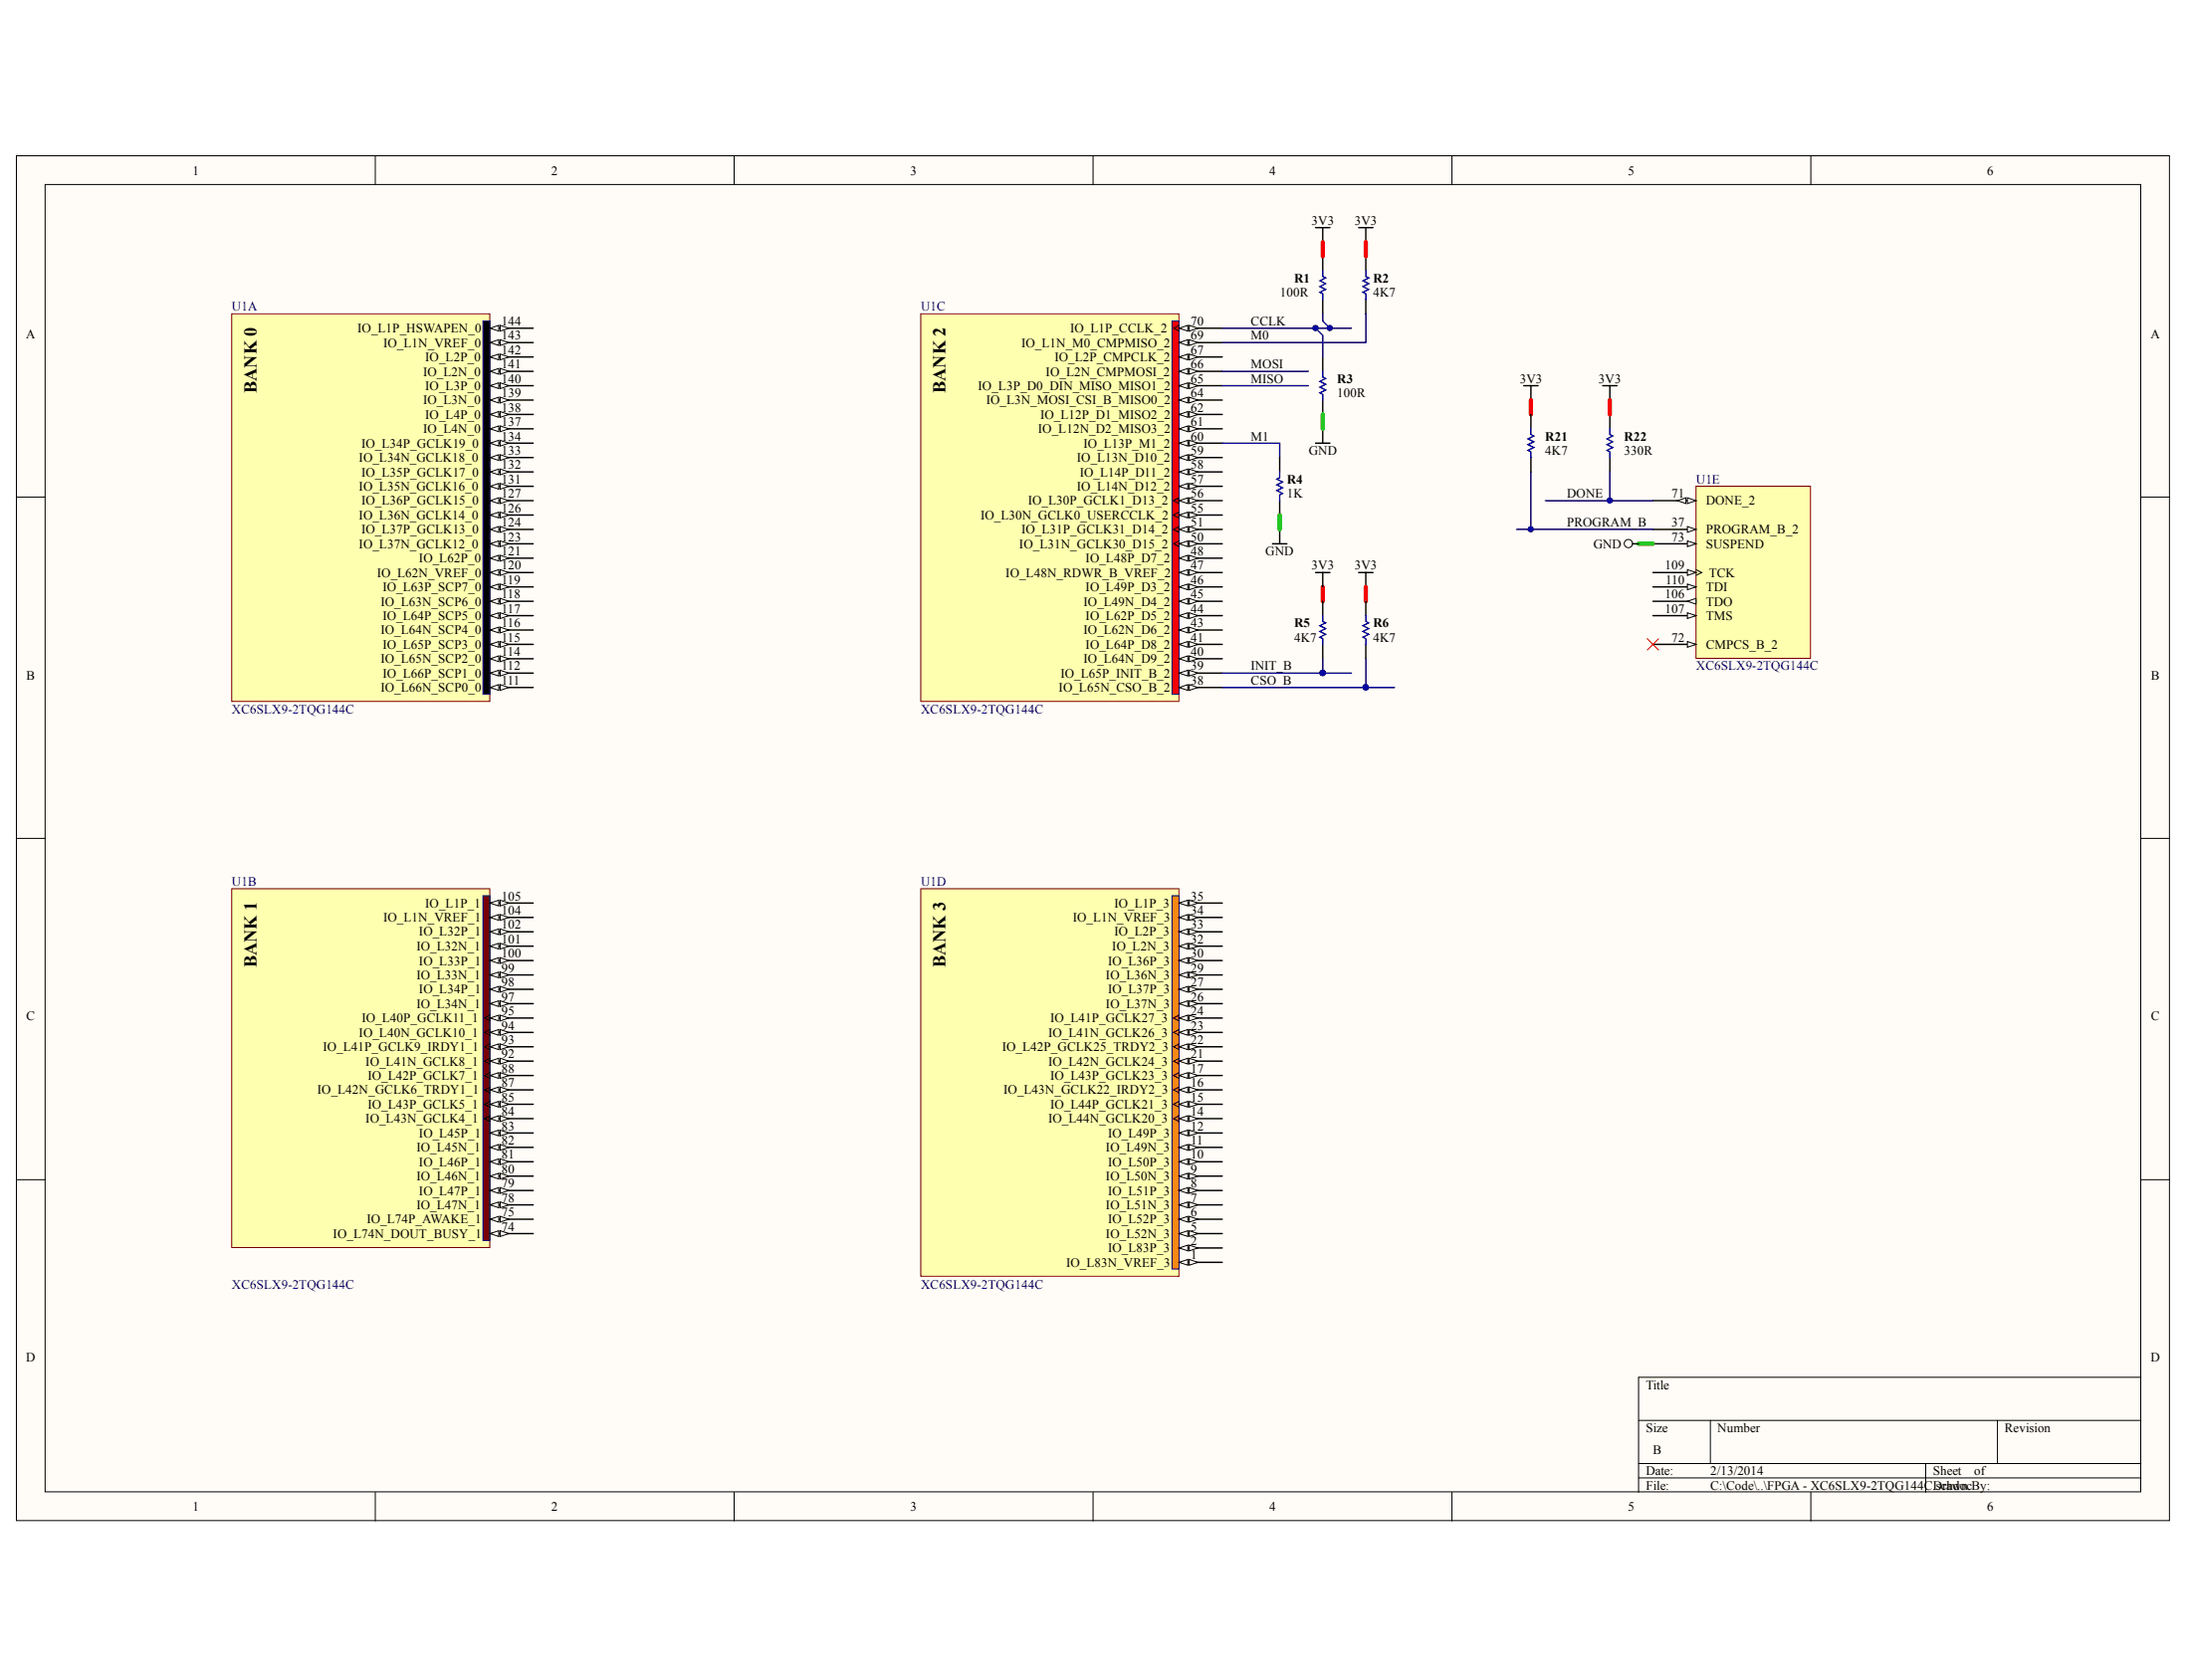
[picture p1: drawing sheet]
<svg xmlns="http://www.w3.org/2000/svg" width="265mm" height="203mm" viewBox="0 0 265 203" stroke-linecap="round" stroke-linejoin="round" font-family="sans-serif">
<g fill="#fffcf8" stroke="#000" stroke-width=".12">
<path d="M2 18.8h260.4v165.1h-260.4z"/>
<path d="M5.5 22.3h253.5v158.1h-253.5z"/>
</g>
<g fill="none" stroke="#000" stroke-width=".12">
<path d="M45.4 18.8v3.5M88.8 18.8v3.5M132.2 18.8v3.5M175.7 18.8v3.5M219.1 18.8v3.5M2 60.1h3.5M259 60.1h3.5M2 101.4h3.5M259 101.4h3.5M2 142.7h3.5M259 142.7h3.5M198.2 171.8h60.8"/>
<path d="M198.2 177h60.8M198.2 178.8h60.8M206.9 171.8v5.2M233 177v3.5M241.6 171.8v5.2M259 166.6h-60.8v13.9M45.4 180.5v3.5M88.8 180.5v3.5M132.2 180.5v3.5M175.7 180.5v3.5M219.1 180.5v3.5"/>
</g>
<path d="M28 38h31.3v46.8h-31.3z" fill="#ffffb0" stroke="#800000" stroke-width=".12"/>
<path d="M58.4 38.8h.9v45.2h-.9z" fill="#000" stroke="#000080" stroke-width=".12"/>
<path d="M59.3 39.7h5.2" fill="none" stroke="#000" stroke-width=".17"/>
<g fill="#fffcf8" stroke="#000" stroke-width=".12">
<path d="M59.3 39.7l1-.3v.6z"/>
<path d="M60.5 39.4l1.1 .3-1.1 .3z"/>
</g>
<path d="M59.3 41.4h5.2" fill="none" stroke="#000" stroke-width=".17"/>
<g fill="#fffcf8" stroke="#000" stroke-width=".12">
<path d="M59.3 41.4l1-.3v.7z"/>
<path d="M60.5 41.1l1.1 .3-1.1 .4z"/>
</g>
<path d="M59.3 43.2h5.2" fill="none" stroke="#000" stroke-width=".17"/>
<g fill="#fffcf8" stroke="#000" stroke-width=".12">
<path d="M59.3 43.2l1-.4v.7z"/>
<path d="M60.5 42.8l1.1 .4-1.1 .3z"/>
</g>
<path d="M59.3 44.9h5.2" fill="none" stroke="#000" stroke-width=".17"/>
<g fill="#fffcf8" stroke="#000" stroke-width=".12">
<path d="M59.3 44.9l1-.3v.7z"/>
<path d="M60.5 44.6l1.1 .3-1.1 .4z"/>
</g>
<path d="M59.3 46.7h5.2" fill="none" stroke="#000" stroke-width=".17"/>
<g fill="#fffcf8" stroke="#000" stroke-width=".12">
<path d="M59.3 46.7l1-.4v.7z"/>
<path d="M60.5 46.3l1.1 .4-1.1 .3z"/>
</g>
<path d="M59.3 48.4h5.2" fill="none" stroke="#000" stroke-width=".17"/>
<g fill="#fffcf8" stroke="#000" stroke-width=".12">
<path d="M59.3 48.4l1-.4v.7z"/>
<path d="M60.5 48l1.1 .4-1.1 .3z"/>
</g>
<path d="M59.3 50.1h5.2" fill="none" stroke="#000" stroke-width=".17"/>
<g fill="#fffcf8" stroke="#000" stroke-width=".12">
<path d="M59.3 50.1l1-.3v.7z"/>
<path d="M60.5 49.8l1.1 .3-1.1 .4z"/>
</g>
<path d="M59.3 51.9h5.2" fill="none" stroke="#000" stroke-width=".17"/>
<g fill="#fffcf8" stroke="#000" stroke-width=".12">
<path d="M59.3 51.9l1-.4v.7z"/>
<path d="M60.5 51.5l1.1 .4-1.1 .3z"/>
</g>
<path d="M59.3 53.6h5.2" fill="none" stroke="#000" stroke-width=".17"/>
<path d="M59.3 53.3l-.7 .3 .7 .4" fill="none" stroke="#000" stroke-width=".12"/>
<g fill="#fffcf8" stroke="#000" stroke-width=".12">
<path d="M59.3 53.6l1-.3v.7z"/>
<path d="M60.5 53.3l1.1 .3-1.1 .4z"/>
</g>
<path d="M59.3 55.3h5.2" fill="none" stroke="#000" stroke-width=".17"/>
<path d="M59.3 55l-.7 .3 .7 .4" fill="none" stroke="#000" stroke-width=".12"/>
<g fill="#fffcf8" stroke="#000" stroke-width=".12">
<path d="M59.3 55.3l1-.3v.7z"/>
<path d="M60.5 55l1.1 .3-1.1 .4z"/>
</g>
<path d="M59.3 57.1h5.2" fill="none" stroke="#000" stroke-width=".17"/>
<path d="M59.3 56.7l-.7 .4 .7 .3" fill="none" stroke="#000" stroke-width=".12"/>
<g fill="#fffcf8" stroke="#000" stroke-width=".12">
<path d="M59.3 57.1l1-.4v.7z"/>
<path d="M60.5 56.7l1.1 .4-1.1 .3z"/>
</g>
<path d="M59.3 58.8h5.2" fill="none" stroke="#000" stroke-width=".17"/>
<path d="M59.3 58.5l-.7 .3 .7 .4" fill="none" stroke="#000" stroke-width=".12"/>
<g fill="#fffcf8" stroke="#000" stroke-width=".12">
<path d="M59.3 58.8l1-.3v.7z"/>
<path d="M60.5 58.5l1.1 .3-1.1 .4z"/>
</g>
<path d="M59.3 60.6h5.2" fill="none" stroke="#000" stroke-width=".17"/>
<path d="M59.3 60.2l-.7 .4 .7 .3" fill="none" stroke="#000" stroke-width=".12"/>
<g fill="#fffcf8" stroke="#000" stroke-width=".12">
<path d="M59.3 60.6l1-.4v.7z"/>
<path d="M60.5 60.2l1.1 .4-1.1 .3z"/>
</g>
<path d="M59.3 62.3h5.2" fill="none" stroke="#000" stroke-width=".17"/>
<path d="M59.3 61.9l-.7 .4 .7 .3" fill="none" stroke="#000" stroke-width=".12"/>
<g fill="#fffcf8" stroke="#000" stroke-width=".12">
<path d="M59.3 62.3l1-.4v.7z"/>
<path d="M60.5 61.9l1.1 .4-1.1 .3z"/>
</g>
<path d="M59.3 64h5.2" fill="none" stroke="#000" stroke-width=".17"/>
<path d="M59.3 63.7l-.7 .3 .7 .4" fill="none" stroke="#000" stroke-width=".12"/>
<g fill="#fffcf8" stroke="#000" stroke-width=".12">
<path d="M59.3 64l1-.3v.7z"/>
<path d="M60.5 63.7l1.1 .3-1.1 .4z"/>
</g>
<path d="M59.3 65.8h5.2" fill="none" stroke="#000" stroke-width=".17"/>
<path d="M59.3 65.4l-.7 .4 .7 .3" fill="none" stroke="#000" stroke-width=".12"/>
<g fill="#fffcf8" stroke="#000" stroke-width=".12">
<path d="M59.3 65.8l1-.4v.7z"/>
<path d="M60.5 65.4l1.1 .4-1.1 .3z"/>
</g>
<path d="M59.3 67.5h5.2" fill="none" stroke="#000" stroke-width=".17"/>
<g fill="#fffcf8" stroke="#000" stroke-width=".12">
<path d="M59.3 67.5l1-.3v.7z"/>
<path d="M60.5 67.2l1.1 .3-1.1 .4z"/>
</g>
<path d="M59.3 69.2h5.2" fill="none" stroke="#000" stroke-width=".17"/>
<g fill="#fffcf8" stroke="#000" stroke-width=".12">
<path d="M59.3 69.2l1-.3v.7z"/>
<path d="M60.5 68.9l1.1 .3-1.1 .4z"/>
</g>
<path d="M59.3 71h5.2" fill="none" stroke="#000" stroke-width=".17"/>
<g fill="#fffcf8" stroke="#000" stroke-width=".12">
<path d="M59.3 71l1-.4v.7z"/>
<path d="M60.5 70.6l1.1 .4-1.1 .3z"/>
</g>
<path d="M59.3 72.7h5.2" fill="none" stroke="#000" stroke-width=".17"/>
<g fill="#fffcf8" stroke="#000" stroke-width=".12">
<path d="M59.3 72.7l1-.3v.7z"/>
<path d="M60.5 72.4l1.1 .3-1.1 .4z"/>
</g>
<path d="M59.3 74.5h5.2" fill="none" stroke="#000" stroke-width=".17"/>
<g fill="#fffcf8" stroke="#000" stroke-width=".12">
<path d="M59.3 74.5l1-.4v.7z"/>
<path d="M60.5 74.1l1.1 .4-1.1 .3z"/>
</g>
<path d="M59.3 76.2h5.2" fill="none" stroke="#000" stroke-width=".17"/>
<g fill="#fffcf8" stroke="#000" stroke-width=".12">
<path d="M59.3 76.2l1-.3v.6z"/>
<path d="M60.5 75.9l1.1 .3-1.1 .3z"/>
</g>
<path d="M59.3 77.9h5.2" fill="none" stroke="#000" stroke-width=".17"/>
<g fill="#fffcf8" stroke="#000" stroke-width=".12">
<path d="M59.3 77.9l1-.3v.7z"/>
<path d="M60.5 77.6l1.1 .3-1.1 .4z"/>
</g>
<path d="M59.3 79.7h5.2" fill="none" stroke="#000" stroke-width=".17"/>
<g fill="#fffcf8" stroke="#000" stroke-width=".12">
<path d="M59.3 79.7l1-.4v.7z"/>
<path d="M60.5 79.3l1.1 .4-1.1 .3z"/>
</g>
<path d="M59.3 81.4h5.2" fill="none" stroke="#000" stroke-width=".17"/>
<g fill="#fffcf8" stroke="#000" stroke-width=".12">
<path d="M59.3 81.4l1-.3v.7z"/>
<path d="M60.5 81.1l1.1 .3-1.1 .4z"/>
</g>
<path d="M59.3 83.2h5.2" fill="none" stroke="#000" stroke-width=".17"/>
<g fill="#fffcf8" stroke="#000" stroke-width=".12">
<path d="M59.3 83.2l1-.4v.7z"/>
<path d="M60.5 82.8l1.1 .4-1.1 .3z"/>
</g>
<path d="M111.4 38h31.2v46.8h-31.2z" fill="#ffffb0" stroke="#800000" stroke-width=".12"/>
<path d="M141.8 38.8h.8v45.2h-.8z" fill="#f00" stroke="#000080" stroke-width=".12"/>
<path d="M142.7 39.7h5.2" fill="none" stroke="#000" stroke-width=".17"/>
<path d="M142.7 39.4l-.7 .3 .7 .3" fill="none" stroke="#000" stroke-width=".12"/>
<g fill="#fffcf8" stroke="#000" stroke-width=".12">
<path d="M142.7 39.7l1-.3v.6z"/>
<path d="M143.9 39.4l1 .3-1 .3z"/>
</g>
<path d="M142.7 41.4h5.2" fill="none" stroke="#000" stroke-width=".17"/>
<g fill="#fffcf8" stroke="#000" stroke-width=".12">
<path d="M142.7 41.4l1-.3v.7z"/>
<path d="M143.9 41.1l1 .3-1 .4z"/>
</g>
<path d="M142.7 43.2h5.2" fill="none" stroke="#000" stroke-width=".17"/>
<g fill="#fffcf8" stroke="#000" stroke-width=".12">
<path d="M142.7 43.2l1-.4v.7z"/>
<path d="M143.9 42.8l1 .4-1 .3z"/>
</g>
<path d="M142.7 44.9h5.2" fill="none" stroke="#000" stroke-width=".17"/>
<g fill="#fffcf8" stroke="#000" stroke-width=".12">
<path d="M142.7 44.9l1-.3v.7z"/>
<path d="M143.9 44.6l1 .3-1 .4z"/>
</g>
<path d="M142.7 46.7h5.2" fill="none" stroke="#000" stroke-width=".17"/>
<g fill="#fffcf8" stroke="#000" stroke-width=".12">
<path d="M142.7 46.7l1-.4v.7z"/>
<path d="M143.9 46.3l1 .4-1 .3z"/>
</g>
<path d="M142.7 48.4h5.2" fill="none" stroke="#000" stroke-width=".17"/>
<g fill="#fffcf8" stroke="#000" stroke-width=".12">
<path d="M142.7 48.4l1-.4v.7z"/>
<path d="M143.9 48l1 .4-1 .3z"/>
</g>
<path d="M142.7 50.1h5.2" fill="none" stroke="#000" stroke-width=".17"/>
<g fill="#fffcf8" stroke="#000" stroke-width=".12">
<path d="M142.7 50.1l1-.3v.7z"/>
<path d="M143.9 49.8l1 .3-1 .4z"/>
</g>
<path d="M142.7 51.9h5.2" fill="none" stroke="#000" stroke-width=".17"/>
<g fill="#fffcf8" stroke="#000" stroke-width=".12">
<path d="M142.7 51.9l1-.4v.7z"/>
<path d="M143.9 51.5l1 .4-1 .3z"/>
</g>
<path d="M142.7 53.6h5.2" fill="none" stroke="#000" stroke-width=".17"/>
<g fill="#fffcf8" stroke="#000" stroke-width=".12">
<path d="M142.7 53.6l1-.3v.7z"/>
<path d="M143.9 53.3l1 .3-1 .4z"/>
</g>
<path d="M142.7 55.3h5.2" fill="none" stroke="#000" stroke-width=".17"/>
<g fill="#fffcf8" stroke="#000" stroke-width=".12">
<path d="M142.7 55.3l1-.3v.7z"/>
<path d="M143.9 55l1 .3-1 .4z"/>
</g>
<path d="M142.7 57.1h5.2" fill="none" stroke="#000" stroke-width=".17"/>
<g fill="#fffcf8" stroke="#000" stroke-width=".12">
<path d="M142.7 57.1l1-.4v.7z"/>
<path d="M143.9 56.7l1 .4-1 .3z"/>
</g>
<path d="M142.7 58.8h5.2" fill="none" stroke="#000" stroke-width=".17"/>
<g fill="#fffcf8" stroke="#000" stroke-width=".12">
<path d="M142.7 58.8l1-.3v.7z"/>
<path d="M143.9 58.5l1 .3-1 .4z"/>
</g>
<path d="M142.7 60.6h5.2" fill="none" stroke="#000" stroke-width=".17"/>
<path d="M142.7 60.2l-.7 .4 .7 .3" fill="none" stroke="#000" stroke-width=".12"/>
<g fill="#fffcf8" stroke="#000" stroke-width=".12">
<path d="M142.7 60.6l1-.4v.7z"/>
<path d="M143.9 60.2l1 .4-1 .3z"/>
</g>
<path d="M142.7 62.3h5.2" fill="none" stroke="#000" stroke-width=".17"/>
<path d="M142.7 61.9l-.7 .4 .7 .3" fill="none" stroke="#000" stroke-width=".12"/>
<g fill="#fffcf8" stroke="#000" stroke-width=".12">
<path d="M142.7 62.3l1-.4v.7z"/>
<path d="M143.9 61.9l1 .4-1 .3z"/>
</g>
<path d="M142.7 64h5.2" fill="none" stroke="#000" stroke-width=".17"/>
<path d="M142.7 63.7l-.7 .3 .7 .4" fill="none" stroke="#000" stroke-width=".12"/>
<g fill="#fffcf8" stroke="#000" stroke-width=".12">
<path d="M142.7 64l1-.3v.7z"/>
<path d="M143.9 63.7l1 .3-1 .4z"/>
</g>
<path d="M142.7 65.8h5.2" fill="none" stroke="#000" stroke-width=".17"/>
<path d="M142.7 65.4l-.7 .4 .7 .3" fill="none" stroke="#000" stroke-width=".12"/>
<g fill="#fffcf8" stroke="#000" stroke-width=".12">
<path d="M142.7 65.8l1-.4v.7z"/>
<path d="M143.9 65.4l1 .4-1 .3z"/>
</g>
<path d="M142.7 67.5h5.2" fill="none" stroke="#000" stroke-width=".17"/>
<g fill="#fffcf8" stroke="#000" stroke-width=".12">
<path d="M142.7 67.5l1-.3v.7z"/>
<path d="M143.9 67.2l1 .3-1 .4z"/>
</g>
<path d="M142.7 69.2h5.2" fill="none" stroke="#000" stroke-width=".17"/>
<g fill="#fffcf8" stroke="#000" stroke-width=".12">
<path d="M142.7 69.2l1-.3v.7z"/>
<path d="M143.9 68.9l1 .3-1 .4z"/>
</g>
<path d="M142.7 71h5.2" fill="none" stroke="#000" stroke-width=".17"/>
<g fill="#fffcf8" stroke="#000" stroke-width=".12">
<path d="M142.7 71l1-.4v.7z"/>
<path d="M143.9 70.6l1 .4-1 .3z"/>
</g>
<path d="M142.7 72.7h5.2" fill="none" stroke="#000" stroke-width=".17"/>
<g fill="#fffcf8" stroke="#000" stroke-width=".12">
<path d="M142.7 72.7l1-.3v.7z"/>
<path d="M143.9 72.4l1 .3-1 .4z"/>
</g>
<path d="M142.7 74.5h5.2" fill="none" stroke="#000" stroke-width=".17"/>
<g fill="#fffcf8" stroke="#000" stroke-width=".12">
<path d="M142.7 74.5l1-.4v.7z"/>
<path d="M143.9 74.1l1 .4-1 .3z"/>
</g>
<path d="M142.7 76.2h5.2" fill="none" stroke="#000" stroke-width=".17"/>
<g fill="#fffcf8" stroke="#000" stroke-width=".12">
<path d="M142.7 76.2l1-.3v.6z"/>
<path d="M143.9 75.9l1 .3-1 .3z"/>
</g>
<path d="M142.7 77.9h5.2" fill="none" stroke="#000" stroke-width=".17"/>
<g fill="#fffcf8" stroke="#000" stroke-width=".12">
<path d="M142.7 77.9l1-.3v.7z"/>
<path d="M143.9 77.6l1 .3-1 .4z"/>
</g>
<path d="M142.7 79.7h5.2" fill="none" stroke="#000" stroke-width=".17"/>
<g fill="#fffcf8" stroke="#000" stroke-width=".12">
<path d="M142.7 79.7l1-.4v.7z"/>
<path d="M143.9 79.3l1 .4-1 .3z"/>
</g>
<path d="M142.7 81.4h5.2" fill="none" stroke="#000" stroke-width=".17"/>
<g fill="#fffcf8" stroke="#000" stroke-width=".12">
<path d="M142.7 81.4l1-.3v.7z"/>
<path d="M143.9 81.1l1 .3-1 .4z"/>
</g>
<path d="M142.7 83.2h5.2" fill="none" stroke="#000" stroke-width=".17"/>
<g fill="#fffcf8" stroke="#000" stroke-width=".12">
<path d="M142.7 83.2l1-.4v.7z"/>
<path d="M143.9 82.8l1 .4-1 .3z"/>
</g>
<path d="M28 107.5h31.3v43.4h-31.3z" fill="#ffffb0" stroke="#800000" stroke-width=".12"/>
<path d="M58.4 108.3h.9v41.7h-.9z" fill="#800000" stroke="#000080" stroke-width=".12"/>
<path d="M59.3 109.2h5.2" fill="none" stroke="#000" stroke-width=".17"/>
<g fill="#fffcf8" stroke="#000" stroke-width=".12">
<path d="M59.3 109.2l1-.3v.7z"/>
<path d="M60.5 108.9l1.1 .3-1.1 .4z"/>
</g>
<path d="M59.3 111h5.2" fill="none" stroke="#000" stroke-width=".17"/>
<g fill="#fffcf8" stroke="#000" stroke-width=".12">
<path d="M59.3 111l1-.4v.7z"/>
<path d="M60.5 110.6l1.1 .4-1.1 .3z"/>
</g>
<path d="M59.3 112.7h5.2" fill="none" stroke="#000" stroke-width=".17"/>
<g fill="#fffcf8" stroke="#000" stroke-width=".12">
<path d="M59.3 112.7l1-.3v.7z"/>
<path d="M60.5 112.4l1.1 .3-1.1 .4z"/>
</g>
<path d="M59.3 114.4h5.2" fill="none" stroke="#000" stroke-width=".17"/>
<g fill="#fffcf8" stroke="#000" stroke-width=".12">
<path d="M59.3 114.4l1-.3v.7z"/>
<path d="M60.5 114.1l1.1 .3-1.1 .4z"/>
</g>
<path d="M59.3 116.2h5.2" fill="none" stroke="#000" stroke-width=".17"/>
<g fill="#fffcf8" stroke="#000" stroke-width=".12">
<path d="M59.3 116.2l1-.4v.7z"/>
<path d="M60.5 115.8l1.1 .4-1.1 .3z"/>
</g>
<path d="M59.3 117.9h5.2" fill="none" stroke="#000" stroke-width=".17"/>
<g fill="#fffcf8" stroke="#000" stroke-width=".12">
<path d="M59.3 117.9l1-.3v.7z"/>
<path d="M60.5 117.6l1.1 .3-1.1 .4z"/>
</g>
<path d="M59.3 119.7h5.2" fill="none" stroke="#000" stroke-width=".17"/>
<g fill="#fffcf8" stroke="#000" stroke-width=".12">
<path d="M59.3 119.7l1-.4v.7z"/>
<path d="M60.5 119.3l1.1 .4-1.1 .3z"/>
</g>
<path d="M59.3 121.4h5.2" fill="none" stroke="#000" stroke-width=".17"/>
<g fill="#fffcf8" stroke="#000" stroke-width=".12">
<path d="M59.3 121.4l1-.4v.7z"/>
<path d="M60.5 121l1.1 .4-1.1 .3z"/>
</g>
<path d="M59.3 123.1h5.2" fill="none" stroke="#000" stroke-width=".17"/>
<path d="M59.3 122.8l-.7 .3 .7 .4" fill="none" stroke="#000" stroke-width=".12"/>
<g fill="#fffcf8" stroke="#000" stroke-width=".12">
<path d="M59.3 123.1l1-.3v.7z"/>
<path d="M60.5 122.8l1.1 .3-1.1 .4z"/>
</g>
<path d="M59.3 124.9h5.2" fill="none" stroke="#000" stroke-width=".17"/>
<path d="M59.3 124.5l-.7 .4 .7 .3" fill="none" stroke="#000" stroke-width=".12"/>
<g fill="#fffcf8" stroke="#000" stroke-width=".12">
<path d="M59.3 124.9l1-.4v.7z"/>
<path d="M60.5 124.5l1.1 .4-1.1 .3z"/>
</g>
<path d="M59.3 126.6h5.2" fill="none" stroke="#000" stroke-width=".17"/>
<path d="M59.3 126.3l-.7 .3 .7 .4" fill="none" stroke="#000" stroke-width=".12"/>
<g fill="#fffcf8" stroke="#000" stroke-width=".12">
<path d="M59.3 126.6l1-.3v.7z"/>
<path d="M60.5 126.3l1.1 .3-1.1 .4z"/>
</g>
<path d="M59.3 128.3h5.2" fill="none" stroke="#000" stroke-width=".17"/>
<path d="M59.3 128l-.7 .3 .7 .4" fill="none" stroke="#000" stroke-width=".12"/>
<g fill="#fffcf8" stroke="#000" stroke-width=".12">
<path d="M59.3 128.3l1-.3v.7z"/>
<path d="M60.5 128l1.1 .3-1.1 .4z"/>
</g>
<path d="M59.3 130.1h5.2" fill="none" stroke="#000" stroke-width=".17"/>
<path d="M59.3 129.7l-.7 .4 .7 .3" fill="none" stroke="#000" stroke-width=".12"/>
<g fill="#fffcf8" stroke="#000" stroke-width=".12">
<path d="M59.3 130.1l1-.4v.7z"/>
<path d="M60.5 129.7l1.1 .4-1.1 .3z"/>
</g>
<path d="M59.3 131.8h5.2" fill="none" stroke="#000" stroke-width=".17"/>
<path d="M59.3 131.5l-.7 .3 .7 .4" fill="none" stroke="#000" stroke-width=".12"/>
<g fill="#fffcf8" stroke="#000" stroke-width=".12">
<path d="M59.3 131.8l1-.3v.7z"/>
<path d="M60.5 131.5l1.1 .3-1.1 .4z"/>
</g>
<path d="M59.3 133.6h5.2" fill="none" stroke="#000" stroke-width=".17"/>
<path d="M59.3 133.2l-.7 .4 .7 .3" fill="none" stroke="#000" stroke-width=".12"/>
<g fill="#fffcf8" stroke="#000" stroke-width=".12">
<path d="M59.3 133.6l1-.4v.7z"/>
<path d="M60.5 133.2l1.1 .4-1.1 .3z"/>
</g>
<path d="M59.3 135.3h5.2" fill="none" stroke="#000" stroke-width=".17"/>
<path d="M59.3 135l-.7 .3 .7 .3" fill="none" stroke="#000" stroke-width=".12"/>
<g fill="#fffcf8" stroke="#000" stroke-width=".12">
<path d="M59.3 135.3l1-.3v.6z"/>
<path d="M60.5 135l1.1 .3-1.1 .3z"/>
</g>
<path d="M59.3 137h5.2" fill="none" stroke="#000" stroke-width=".17"/>
<g fill="#fffcf8" stroke="#000" stroke-width=".12">
<path d="M59.3 137l1-.3v.7z"/>
<path d="M60.5 136.7l1.1 .3-1.1 .4z"/>
</g>
<path d="M59.3 138.8h5.2" fill="none" stroke="#000" stroke-width=".17"/>
<g fill="#fffcf8" stroke="#000" stroke-width=".12">
<path d="M59.3 138.8l1-.4v.7z"/>
<path d="M60.5 138.4l1.1 .4-1.1 .3z"/>
</g>
<path d="M59.3 140.5h5.2" fill="none" stroke="#000" stroke-width=".17"/>
<g fill="#fffcf8" stroke="#000" stroke-width=".12">
<path d="M59.3 140.5l1-.3v.7z"/>
<path d="M60.5 140.2l1.1 .3-1.1 .4z"/>
</g>
<path d="M59.3 142.3h5.2" fill="none" stroke="#000" stroke-width=".17"/>
<g fill="#fffcf8" stroke="#000" stroke-width=".12">
<path d="M59.3 142.3l1-.4v.7z"/>
<path d="M60.5 141.9l1.1 .4-1.1 .3z"/>
</g>
<path d="M59.3 144h5.2" fill="none" stroke="#000" stroke-width=".17"/>
<g fill="#fffcf8" stroke="#000" stroke-width=".12">
<path d="M59.3 144l1-.4v.7z"/>
<path d="M60.5 143.6l1.1 .4-1.1 .3z"/>
</g>
<path d="M59.3 145.7h5.2" fill="none" stroke="#000" stroke-width=".17"/>
<g fill="#fffcf8" stroke="#000" stroke-width=".12">
<path d="M59.3 145.7l1-.3v.7z"/>
<path d="M60.5 145.4l1.1 .3-1.1 .4z"/>
</g>
<path d="M59.3 147.5h5.2" fill="none" stroke="#000" stroke-width=".17"/>
<g fill="#fffcf8" stroke="#000" stroke-width=".12">
<path d="M59.3 147.5l1-.4v.7z"/>
<path d="M60.5 147.1l1.1 .4-1.1 .3z"/>
</g>
<path d="M59.3 149.2h5.2" fill="none" stroke="#000" stroke-width=".17"/>
<g fill="#fffcf8" stroke="#000" stroke-width=".12">
<path d="M59.3 149.2l1-.3v.7z"/>
<path d="M60.5 148.9l1.1 .3-1.1 .4z"/>
</g>
<path d="M111.4 107.5h31.2v46.9h-31.2z" fill="#ffffb0" stroke="#800000" stroke-width=".12"/>
<path d="M141.8 108.3h.8v45.2h-.8z" fill="#fd8300" stroke="#000080" stroke-width=".12"/>
<path d="M142.7 109.2h5.2" fill="none" stroke="#000" stroke-width=".17"/>
<g fill="#fffcf8" stroke="#000" stroke-width=".12">
<path d="M142.7 109.2l1-.3v.7z"/>
<path d="M143.9 108.9l1 .3-1 .4z"/>
</g>
<path d="M142.7 111h5.2" fill="none" stroke="#000" stroke-width=".17"/>
<g fill="#fffcf8" stroke="#000" stroke-width=".12">
<path d="M142.7 111l1-.4v.7z"/>
<path d="M143.9 110.6l1 .4-1 .3z"/>
</g>
<path d="M142.7 112.7h5.2" fill="none" stroke="#000" stroke-width=".17"/>
<g fill="#fffcf8" stroke="#000" stroke-width=".12">
<path d="M142.7 112.7l1-.3v.7z"/>
<path d="M143.9 112.4l1 .3-1 .4z"/>
</g>
<path d="M142.7 114.4h5.2" fill="none" stroke="#000" stroke-width=".17"/>
<g fill="#fffcf8" stroke="#000" stroke-width=".12">
<path d="M142.7 114.4l1-.3v.7z"/>
<path d="M143.9 114.1l1 .3-1 .4z"/>
</g>
<path d="M142.7 116.2h5.2" fill="none" stroke="#000" stroke-width=".17"/>
<g fill="#fffcf8" stroke="#000" stroke-width=".12">
<path d="M142.7 116.2l1-.4v.7z"/>
<path d="M143.9 115.8l1 .4-1 .3z"/>
</g>
<path d="M142.7 117.9h5.2" fill="none" stroke="#000" stroke-width=".17"/>
<g fill="#fffcf8" stroke="#000" stroke-width=".12">
<path d="M142.7 117.9l1-.3v.7z"/>
<path d="M143.9 117.6l1 .3-1 .4z"/>
</g>
<path d="M142.7 119.7h5.2" fill="none" stroke="#000" stroke-width=".17"/>
<g fill="#fffcf8" stroke="#000" stroke-width=".12">
<path d="M142.7 119.7l1-.4v.7z"/>
<path d="M143.9 119.3l1 .4-1 .3z"/>
</g>
<path d="M142.7 121.4h5.2" fill="none" stroke="#000" stroke-width=".17"/>
<g fill="#fffcf8" stroke="#000" stroke-width=".12">
<path d="M142.7 121.4l1-.4v.7z"/>
<path d="M143.9 121l1 .4-1 .3z"/>
</g>
<path d="M142.7 123.1h5.2" fill="none" stroke="#000" stroke-width=".17"/>
<path d="M142.7 122.8l-.7 .3 .7 .4" fill="none" stroke="#000" stroke-width=".12"/>
<g fill="#fffcf8" stroke="#000" stroke-width=".12">
<path d="M142.7 123.1l1-.3v.7z"/>
<path d="M143.9 122.8l1 .3-1 .4z"/>
</g>
<path d="M142.7 124.9h5.2" fill="none" stroke="#000" stroke-width=".17"/>
<path d="M142.7 124.5l-.7 .4 .7 .3" fill="none" stroke="#000" stroke-width=".12"/>
<g fill="#fffcf8" stroke="#000" stroke-width=".12">
<path d="M142.7 124.9l1-.4v.7z"/>
<path d="M143.9 124.5l1 .4-1 .3z"/>
</g>
<path d="M142.7 126.6h5.2" fill="none" stroke="#000" stroke-width=".17"/>
<path d="M142.7 126.3l-.7 .3 .7 .4" fill="none" stroke="#000" stroke-width=".12"/>
<g fill="#fffcf8" stroke="#000" stroke-width=".12">
<path d="M142.7 126.6l1-.3v.7z"/>
<path d="M143.9 126.3l1 .3-1 .4z"/>
</g>
<path d="M142.7 128.3h5.2" fill="none" stroke="#000" stroke-width=".17"/>
<path d="M142.7 128l-.7 .3 .7 .4" fill="none" stroke="#000" stroke-width=".12"/>
<g fill="#fffcf8" stroke="#000" stroke-width=".12">
<path d="M142.7 128.3l1-.3v.7z"/>
<path d="M143.9 128l1 .3-1 .4z"/>
</g>
<path d="M142.7 130.1h5.2" fill="none" stroke="#000" stroke-width=".17"/>
<path d="M142.7 129.7l-.7 .4 .7 .3" fill="none" stroke="#000" stroke-width=".12"/>
<g fill="#fffcf8" stroke="#000" stroke-width=".12">
<path d="M142.7 130.1l1-.4v.7z"/>
<path d="M143.9 129.7l1 .4-1 .3z"/>
</g>
<path d="M142.7 131.8h5.2" fill="none" stroke="#000" stroke-width=".17"/>
<path d="M142.7 131.5l-.7 .3 .7 .4" fill="none" stroke="#000" stroke-width=".12"/>
<g fill="#fffcf8" stroke="#000" stroke-width=".12">
<path d="M142.7 131.8l1-.3v.7z"/>
<path d="M143.9 131.5l1 .3-1 .4z"/>
</g>
<path d="M142.7 133.6h5.2" fill="none" stroke="#000" stroke-width=".17"/>
<path d="M142.7 133.2l-.7 .4 .7 .3" fill="none" stroke="#000" stroke-width=".12"/>
<g fill="#fffcf8" stroke="#000" stroke-width=".12">
<path d="M142.7 133.6l1-.4v.7z"/>
<path d="M143.9 133.2l1 .4-1 .3z"/>
</g>
<path d="M142.7 135.3h5.2" fill="none" stroke="#000" stroke-width=".17"/>
<path d="M142.7 135l-.7 .3 .7 .3" fill="none" stroke="#000" stroke-width=".12"/>
<g fill="#fffcf8" stroke="#000" stroke-width=".12">
<path d="M142.7 135.3l1-.3v.6z"/>
<path d="M143.9 135l1 .3-1 .3z"/>
</g>
<path d="M142.7 137h5.2" fill="none" stroke="#000" stroke-width=".17"/>
<g fill="#fffcf8" stroke="#000" stroke-width=".12">
<path d="M142.7 137l1-.3v.7z"/>
<path d="M143.9 136.7l1 .3-1 .4z"/>
</g>
<path d="M142.7 138.8h5.2" fill="none" stroke="#000" stroke-width=".17"/>
<g fill="#fffcf8" stroke="#000" stroke-width=".12">
<path d="M142.7 138.8l1-.4v.7z"/>
<path d="M143.9 138.4l1 .4-1 .3z"/>
</g>
<path d="M142.7 140.5h5.2" fill="none" stroke="#000" stroke-width=".17"/>
<g fill="#fffcf8" stroke="#000" stroke-width=".12">
<path d="M142.7 140.5l1-.3v.7z"/>
<path d="M143.9 140.2l1 .3-1 .4z"/>
</g>
<path d="M142.7 142.3h5.2" fill="none" stroke="#000" stroke-width=".17"/>
<g fill="#fffcf8" stroke="#000" stroke-width=".12">
<path d="M142.7 142.3l1-.4v.7z"/>
<path d="M143.9 141.9l1 .4-1 .3z"/>
</g>
<path d="M142.7 144h5.2" fill="none" stroke="#000" stroke-width=".17"/>
<g fill="#fffcf8" stroke="#000" stroke-width=".12">
<path d="M142.7 144l1-.4v.7z"/>
<path d="M143.9 143.6l1 .4-1 .3z"/>
</g>
<path d="M142.7 145.7h5.2" fill="none" stroke="#000" stroke-width=".17"/>
<g fill="#fffcf8" stroke="#000" stroke-width=".12">
<path d="M142.7 145.7l1-.3v.7z"/>
<path d="M143.9 145.4l1 .3-1 .4z"/>
</g>
<path d="M142.7 147.5h5.2" fill="none" stroke="#000" stroke-width=".17"/>
<g fill="#fffcf8" stroke="#000" stroke-width=".12">
<path d="M142.7 147.5l1-.4v.7z"/>
<path d="M143.9 147.1l1 .4-1 .3z"/>
</g>
<path d="M142.7 149.2h5.2" fill="none" stroke="#000" stroke-width=".17"/>
<g fill="#fffcf8" stroke="#000" stroke-width=".12">
<path d="M142.7 149.2l1-.3v.7z"/>
<path d="M143.9 148.9l1 .3-1 .4z"/>
</g>
<path d="M142.7 150.9h5.2" fill="none" stroke="#000" stroke-width=".17"/>
<g fill="#fffcf8" stroke="#000" stroke-width=".12">
<path d="M142.7 150.9l1-.3v.7z"/>
<path d="M143.9 150.6l1 .3-1 .4z"/>
</g>
<path d="M142.7 152.7h5.2" fill="none" stroke="#000" stroke-width=".17"/>
<g fill="#fffcf8" stroke="#000" stroke-width=".12">
<path d="M142.7 152.7l1-.4v.7z"/>
<path d="M143.9 152.3l1 .4-1 .3z"/>
</g>
<path d="M205.2 58.8h13.8v20.8h-13.8z" fill="#ffffb0" stroke="#800000" stroke-width=".12"/>
<path d="M200 64h5.2" fill="none" stroke="#000" stroke-width=".17"/>
<path d="M204.1 63.7l1.1 .3-1.1 .4z" fill="#fffcf8" stroke="#000" stroke-width=".12"/>
<path d="M200 77.9h5.2" fill="none" stroke="#000" stroke-width=".17"/>
<path d="M204.1 77.6l1.1 .3-1.1 .4z" fill="#fffcf8" stroke="#000" stroke-width=".12"/>
<path d="M200 60.6h5.2" fill="none" stroke="#000" stroke-width=".17"/>
<g fill="#fffcf8" stroke="#000" stroke-width=".12">
<path d="M204.1 60.2l1.1 .4-1.1 .3z"/>
<path d="M202.9 60.6l1.1-.4v.7z"/>
</g>
<path d="M200 69.2h5.2" fill="none" stroke="#000" stroke-width=".17"/>
<path d="M205.2 68.9l.7 .3-.7 .4" fill="none" stroke="#000" stroke-width=".12"/>
<path d="M204.1 68.9l1.1 .3-1.1 .4z" fill="#fffcf8" stroke="#000" stroke-width=".12"/>
<path d="M200 71h5.2" fill="none" stroke="#000" stroke-width=".17"/>
<path d="M204.1 70.6l1.1 .4-1.1 .3z" fill="#fffcf8" stroke="#000" stroke-width=".12"/>
<path d="M200 74.5h5.2" fill="none" stroke="#000" stroke-width=".17"/>
<path d="M204.1 74.1l1.1 .4-1.1 .3z" fill="#fffcf8" stroke="#000" stroke-width=".12"/>
<path d="M200 72.7h5.2" fill="none" stroke="#000" stroke-width=".17"/>
<path d="M204.1 72.7l1.1-.3v.7z" fill="#fffcf8" stroke="#000" stroke-width=".12"/>
<path d="M200 65.8h5.2" fill="none" stroke="#000" stroke-width=".17"/>
<path d="M204.1 65.4l1.1 .4-1.1 .3z" fill="#fffcf8" stroke="#000" stroke-width=".12"/>
<g fill="none" stroke="#000" stroke-width=".17">
<path d="M159.2 27.5h1.7M160 27.5v1.8M160 31v1.7M160 36.2v1.8M164.4 27.5h1.7M165.2 27.5v1.8M165.2 31v1.7M165.2 36.2v1.8M154.8 55.3v1.8M159.2 53.6h1.7M160 43.2v1.7M160 48.4v1.7"/>
<path d="M160 51.9v1.7M184.3 46.7h1.8M185.2 46.7v1.7M185.2 50.1v1.8M185.2 55.3v1.8M193.9 46.7h1.7M194.8 46.7v1.7M194.8 50.1v1.8M194.8 55.3v1.8M153.9 65.8h1.8M154.8 60.6v1.7M154.8 64v1.8"/>
<path d="M159.2 69.2h1.7M160 69.2v1.8M160 72.7v1.8M160 77.9v1.8M164.4 69.2h1.7M165.2 69.2v1.8M165.2 72.7v1.8M165.2 77.9v1.8M197.5 65.8h.7"/>
</g>
<path d="M160 32.7v.7l.4 .2-.7 .4 .7 .3-.7 .4 .7 .3-.7 .4 .3 .1v.7M165.2 32.7v.7l.4 .2-.7 .4 .7 .3-.7 .4 .7 .3-.7 .4 .3 .1v.7M154.8 57.1v.7l-.3 .2 .7 .3-.7 .3 .7 .4-.7 .3 .7 .4-.4 .2v.7M160 44.9v.7l.4 .2-.7 .3 .7 .4-.7 .3 .7 .4-.7 .3 .3 .2v.7M185.2 51.9v.7l.3 .1-.6 .4 .6 .3-.6 .4 .6 .3-.6 .4 .3 .1v.7M194.8 51.9v.7l.3 .1-.7 .4 .7 .3-.7 .4 .7 .3-.7 .4 .4 .1v.7M160 74.5v.7l.4 .1-.7 .4 .7 .3-.7 .4 .7 .3-.7 .4 .3 .1v.7M165.2 74.5v.7l.4 .1-.7 .4 .7 .3-.7 .4 .7 .3-.7 .4 .3 .1v.7" fill="none" stroke="#00f" stroke-width=".17"/>
<g fill="none" stroke="#000080" stroke-width=".17">
<path d="M147.9 39.7h15.6M159.2 39.7l.8 .9v2.6M160 38v.8l.9 .9M165.2 38v3.4h-17.3M147.9 53.6h6.9v1.7M147.9 44.9h10.4M147.9 46.7h10.4M185.2 57.1v6.9M194.8 57.1v3.5M160 79.7v1.7M165.2 79.7v3.5M183.5 64h16.5"/>
<path d="M186.9 60.6h13.1M147.9 81.4h15.6M147.9 83.2h20.8"/>
</g>
<g fill="#000080" stroke="#000080" stroke-width=".12">
<circle cx="160.9" cy="39.7" r=".33"/>
<circle cx="159.1" cy="39.7" r=".33"/>
<circle cx="194.7" cy="60.5" r=".33"/>
<circle cx="185.2" cy="64" r=".33"/>
<circle cx="160" cy="81.4" r=".33"/>
<circle cx="165.2" cy="83.1" r=".33"/>
</g>
<path d="M160 29.3v1.7M165.2 29.3v1.7M185.2 48.4v1.7M194.8 48.4v1.7M160 71v1.7M165.2 71v1.7" fill="none" stroke="#ee0e22" stroke-width=".52"/>
<path d="M160 50.1v1.8M154.8 62.3v1.7M198.2 65.8h1.8" fill="none" stroke="#00bf00" stroke-width=".52"/>
<circle cx="197" cy="65.7" r=".5" fill="none" stroke="#000" stroke-width=".12"/>
<path d="M199.3 77.2l1.4 1.4M200.7 77.2l-1.4 1.4" fill="none" stroke="#f00" stroke-width=".12"/>
<g font-size="2.2">
<text x="31.1" y="47.5" transform="rotate(-90 31.1 47.5)">BANK 0</text>
<text x="114.4" y="47.5" transform="rotate(-90 114.4 47.5)">BANK 2</text>
<text x="31.1" y="117.1" transform="rotate(-90 31.1 117.1)">BANK 1</text>
<text x="114.4" y="117.1" transform="rotate(-90 114.4 117.1)">BANK 3</text>
</g>
<g font-size="1.6">
<text x="23.3" y="21.1">1</text>
<text x="66.7" y="21.1">2</text>
<text x="110.1" y="21.1">3</text>
<text x="153.6" y="21.1">4</text>
<text x="196.9" y="21.1">5</text>
<text x="240.4" y="21.1">6</text>
<text x="158.7" y="27.2">3V3</text>
<text x="163.9" y="27.2">3V3</text>
<text x="154.8" y="35.9">100R</text>
<text x="156.6" y="34.1">R1</text>
<text x="166.1" y="35.9">4K7</text>
<text x="166.1" y="34.1">R2</text>
<text x="3.2" y="40.9">A</text>
<text x="43.3" y="40.2">IO_L1P_HSWAPEN_0</text>
<text x="46.4" y="42">IO_L1N_VREF_0</text>
<text x="60.7" y="39.4">144</text>
<text x="60.7" y="41.1">143</text>
<text x="123.6" y="42">IO_L1N_M0_CMPMISO_2</text>
<text x="129.5" y="40.2">IO_L1P_CCLK_2</text>
<text x="144.1" y="39.4">70</text>
<text x="144.1" y="41.1">69</text>
<text x="151.3" y="39.4">CCLK</text>
<text x="151.3" y="41.1">M0</text>
<text x="260.2" y="40.9">A</text>
<text x="51.2" y="45.5">IO_L2N_0</text>
<text x="51.5" y="43.7">IO_L2P_0</text>
<text x="51.5" y="47.2">IO_L3P_0</text>
<text x="60.7" y="42.8">142</text>
<text x="60.7" y="44.6">141</text>
<text x="60.7" y="46.3">140</text>
<text x="118.3" y="47.2">IO_L3P_D0_DIN_MISO_MISO1_2</text>
<text x="126.5" y="45.5">IO_L2N_CMPMOSI_2</text>
<text x="127.6" y="43.7">IO_L2P_CMPCLK_2</text>
<text x="144.1" y="42.8">67</text>
<text x="144.1" y="44.6">66</text>
<text x="144.1" y="46.3">65</text>
<text x="151.3" y="44.6">MOSI</text>
<text x="151.3" y="46.3">MISO</text>
<text x="161.8" y="46.3">R3</text>
<text x="183.9" y="46.3">3V3</text>
<text x="193.4" y="46.3">3V3</text>
<text x="51.2" y="48.9">IO_L3N_0</text>
<text x="51.2" y="52.4">IO_L4N_0</text>
<text x="51.5" y="50.7">IO_L4P_0</text>
<text x="60.7" y="48">139</text>
<text x="60.7" y="49.8">138</text>
<text x="60.7" y="51.5">137</text>
<text x="60.7" y="53.3">134</text>
<text x="119.3" y="48.9">IO_L3N_MOSI_CSI_B_MISO0_2</text>
<text x="125.6" y="52.4">IO_L12N_D2_MISO3_2</text>
<text x="125.8" y="50.7">IO_L12P_D1_MISO2_2</text>
<text x="144.1" y="48">64</text>
<text x="144.1" y="49.8">62</text>
<text x="144.1" y="51.5">61</text>
<text x="144.1" y="53.3">60</text>
<text x="151.3" y="53.3">M1</text>
<text x="161.8" y="48">100R</text>
<text x="186.9" y="53.3">R21</text>
<text x="196.5" y="53.3">R22</text>
<text x="43.4" y="55.9">IO_L34N_GCLK18_0</text>
<text x="43.4" y="59.4">IO_L35N_GCLK16_0</text>
<text x="43.7" y="54.1">IO_L34P_GCLK19_0</text>
<text x="43.7" y="57.6">IO_L35P_GCLK17_0</text>
<text x="60.7" y="55">133</text>
<text x="60.7" y="56.7">132</text>
<text x="60.7" y="58.5">131</text>
<text x="130.3" y="55.9">IO_L13N_D10_2</text>
<text x="130.3" y="59.4">IO_L14N_D12_2</text>
<text x="130.6" y="57.6">IO_L14P_D11_2</text>
<text x="131.1" y="54.1">IO_L13P_M1_2</text>
<text x="144.1" y="55">59</text>
<text x="144.1" y="56.7">58</text>
<text x="144.1" y="58.5">57</text>
<text x="155.7" y="58.5">R4</text>
<text x="158.3" y="55">GND</text>
<text x="186.9" y="55">4K7</text>
<text x="196.5" y="55">330R</text>
<text x="43.4" y="62.8">IO_L36N_GCLK14_0</text>
<text x="43.7" y="61.1">IO_L36P_GCLK15_0</text>
<text x="43.7" y="64.6">IO_L37P_GCLK13_0</text>
<text x="60.7" y="60.2">127</text>
<text x="60.7" y="62">126</text>
<text x="60.7" y="63.7">124</text>
<text x="60.7" y="65.4">123</text>
<text x="118.6" y="62.8">IO_L30N_GCLK0_USERCCLK_2</text>
<text x="123.6" y="64.6">IO_L31P_GCLK31_D14_2</text>
<text x="124.4" y="61.1">IO_L30P_GCLK1_D13_2</text>
<text x="144.1" y="60.2">56</text>
<text x="144.1" y="62">55</text>
<text x="144.1" y="63.7">51</text>
<text x="144.1" y="65.4">50</text>
<text x="155.7" y="60.2">1K</text>
<text x="189.6" y="63.7">PROGRAM_B</text>
<text x="189.6" y="60.2">DONE</text>
<text x="202.2" y="63.7">37</text>
<text x="202.2" y="60.2">71</text>
<text x="202.2" y="65.4">73</text>
<text x="206.4" y="64.6">PROGRAM_B_2</text>
<text x="206.4" y="61.1">DONE_2</text>
<text x="43.4" y="66.3">IO_L37N_GCLK12_0</text>
<text x="45.6" y="69.8">IO_L62N_VREF_0</text>
<text x="46.3" y="71.5">IO_L63P_SCP7_0</text>
<text x="50.7" y="68.1">IO_L62P_0</text>
<text x="60.7" y="67.2">121</text>
<text x="60.7" y="68.9">120</text>
<text x="60.7" y="70.6">119</text>
<text x="121.7" y="69.8">IO_L48N_RDWR_B_VREF_2</text>
<text x="123.3" y="66.3">IO_L31N_GCLK30_D15_2</text>
<text x="131.3" y="68.1">IO_L48P_D7_2</text>
<text x="131.3" y="71.5">IO_L49P_D3_2</text>
<text x="144.1" y="67.2">48</text>
<text x="144.1" y="68.9">47</text>
<text x="144.1" y="70.6">46</text>
<text x="153.1" y="67.2">GND</text>
<text x="158.7" y="68.9">3V3</text>
<text x="163.9" y="68.9">3V3</text>
<text x="192.8" y="66.3">GND</text>
<text x="201.4" y="68.9">109</text>
<text x="201.5" y="70.6">110</text>
<text x="206.4" y="71.5">TDI</text>
<text x="206.4" y="66.3">SUSPEND</text>
<text x="206.8" y="69.8">TCK</text>
<text x="46" y="73.3">IO_L63N_SCP6_0</text>
<text x="46" y="76.7">IO_L64N_SCP4_0</text>
<text x="46.3" y="75">IO_L64P_SCP5_0</text>
<text x="60.7" y="72.4">118</text>
<text x="60.7" y="74.1">117</text>
<text x="60.7" y="75.9">116</text>
<text x="60.7" y="77.6">115</text>
<text x="131.1" y="73.3">IO_L49N_D4_2</text>
<text x="131.1" y="76.7">IO_L62N_D6_2</text>
<text x="131.3" y="75">IO_L62P_D5_2</text>
<text x="144.1" y="72.4">45</text>
<text x="144.1" y="74.1">44</text>
<text x="144.1" y="75.9">43</text>
<text x="144.1" y="77.6">41</text>
<text x="156.6" y="77.6">4K7</text>
<text x="156.6" y="75.9">R5</text>
<text x="166.1" y="77.6">4K7</text>
<text x="166.1" y="75.9">R6</text>
<text x="201.4" y="74.1">107</text>
<text x="201.4" y="72.4">106</text>
<text x="202.2" y="77.6">72</text>
<text x="206.4" y="75">TMS</text>
<text x="206.4" y="73.3">TDO</text>
<text x="3.2" y="82.2">B</text>
<text x="46" y="80.2">IO_L65N_SCP2_0</text>
<text x="46" y="83.7">IO_L66N_SCP0_0</text>
<text x="46.3" y="78.4">IO_L65P_SCP3_0</text>
<text x="46.3" y="82">IO_L66P_SCP1_0</text>
<text x="60.7" y="79.3">114</text>
<text x="60.7" y="81.1">112</text>
<text x="60.7" y="82.8">111</text>
<text x="128.1" y="83.7">IO_L65N_CSO_B_2</text>
<text x="128.3" y="82">IO_L65P_INIT_B_2</text>
<text x="131.1" y="80.2">IO_L64N_D9_2</text>
<text x="131.3" y="78.4">IO_L64P_D8_2</text>
<text x="144.1" y="79.3">40</text>
<text x="144.1" y="81.1">39</text>
<text x="144.1" y="82.8">38</text>
<text x="151.3" y="82.8">CSO_B</text>
<text x="151.3" y="81.1">INIT_B</text>
<text x="206.4" y="78.4">CMPCS_B_2</text>
<text x="260.2" y="82.2">B</text>
<text x="46.4" y="111.5">IO_L1N_VREF_1</text>
<text x="50.7" y="113.2">IO_L32P_1</text>
<text x="51.5" y="109.8">IO_L1P_1</text>
<text x="60.7" y="108.9">105</text>
<text x="60.7" y="110.6">104</text>
<text x="60.7" y="112.4">102</text>
<text x="129.8" y="111.5">IO_L1N_VREF_3</text>
<text x="134.8" y="109.8">IO_L1P_3</text>
<text x="134.8" y="113.2">IO_L2P_3</text>
<text x="144.1" y="108.9">35</text>
<text x="144.1" y="110.6">34</text>
<text x="144.1" y="112.4">33</text>
<text x="50.4" y="115">IO_L32N_1</text>
<text x="50.4" y="118.5">IO_L33N_1</text>
<text x="50.7" y="116.7">IO_L33P_1</text>
<text x="60.7" y="114.1">101</text>
<text x="60.7" y="115.8">100</text>
<text x="60.7" y="117.6">99</text>
<text x="60.7" y="119.3">98</text>
<text x="133.8" y="118.5">IO_L36N_3</text>
<text x="134" y="116.7">IO_L36P_3</text>
<text x="134.6" y="115">IO_L2N_3</text>
<text x="144.1" y="114.1">32</text>
<text x="144.1" y="115.8">30</text>
<text x="144.1" y="117.6">29</text>
<text x="144.1" y="119.3">27</text>
<text x="3.2" y="123.4">C</text>
<text x="43.4" y="125.4">IO_L40N_GCLK10_1</text>
<text x="43.8" y="123.6">IO_L40P_GCLK11_1</text>
<text x="50.4" y="121.9">IO_L34N_1</text>
<text x="50.7" y="120.2">IO_L34P_1</text>
<text x="60.7" y="121.1">97</text>
<text x="60.7" y="122.8">95</text>
<text x="60.7" y="124.5">94</text>
<text x="126.8" y="125.4">IO_L41N_GCLK26_3</text>
<text x="127.1" y="123.6">IO_L41P_GCLK27_3</text>
<text x="133.8" y="121.9">IO_L37N_3</text>
<text x="134" y="120.2">IO_L37P_3</text>
<text x="144.1" y="121.1">26</text>
<text x="144.1" y="122.8">24</text>
<text x="144.1" y="124.5">23</text>
<text x="260.2" y="123.4">C</text>
<text x="39.1" y="127.2">IO_L41P_GCLK9_IRDY1_1</text>
<text x="44.2" y="128.9">IO_L41N_GCLK8_1</text>
<text x="44.5" y="130.6">IO_L42P_GCLK7_1</text>
<text x="60.7" y="126.3">93</text>
<text x="60.7" y="128">92</text>
<text x="60.7" y="129.7">88</text>
<text x="60.7" y="131.5">87</text>
<text x="121.2" y="127.2">IO_L42P_GCLK25_TRDY2_3</text>
<text x="126.8" y="128.9">IO_L42N_GCLK24_3</text>
<text x="127.1" y="130.6">IO_L43P_GCLK23_3</text>
<text x="144.1" y="126.3">22</text>
<text x="144.1" y="128">21</text>
<text x="144.1" y="129.7">17</text>
<text x="144.1" y="131.5">16</text>
<text x="38.4" y="132.4">IO_L42N_GCLK6_TRDY1_1</text>
<text x="44.2" y="135.8">IO_L43N_GCLK4_1</text>
<text x="44.5" y="134.1">IO_L43P_GCLK5_1</text>
<text x="50.7" y="137.6">IO_L45P_1</text>
<text x="60.7" y="133.2">85</text>
<text x="60.7" y="135">84</text>
<text x="60.7" y="136.7">83</text>
<text x="121.4" y="132.4">IO_L43N_GCLK22_IRDY2_3</text>
<text x="126.8" y="135.8">IO_L44N_GCLK20_3</text>
<text x="127.1" y="134.1">IO_L44P_GCLK21_3</text>
<text x="134" y="137.6">IO_L49P_3</text>
<text x="144.1" y="133.2">15</text>
<text x="144.1" y="135">14</text>
<text x="144.1" y="136.7">12</text>
<text x="50.4" y="139.3">IO_L45N_1</text>
<text x="50.4" y="142.8">IO_L46N_1</text>
<text x="50.7" y="141.1">IO_L46P_1</text>
<text x="60.7" y="138.4">82</text>
<text x="60.7" y="140.2">81</text>
<text x="60.7" y="141.9">80</text>
<text x="60.7" y="143.7">79</text>
<text x="133.8" y="139.3">IO_L49N_3</text>
<text x="133.8" y="142.8">IO_L50N_3</text>
<text x="134" y="141.1">IO_L50P_3</text>
<text x="144.1" y="138.4">11</text>
<text x="144.1" y="140.2">10</text>
<text x="144.1" y="141.9">9</text>
<text x="144.1" y="143.7">8</text>
<text x="40.3" y="149.8">IO_L74N_DOUT_BUSY_1</text>
<text x="44.4" y="148">IO_L74P_AWAKE_1</text>
<text x="50.4" y="146.2">IO_L47N_1</text>
<text x="50.7" y="144.5">IO_L47P_1</text>
<text x="60.7" y="145.4">78</text>
<text x="60.7" y="147.1">75</text>
<text x="60.7" y="148.9">74</text>
<text x="133.8" y="146.2">IO_L51N_3</text>
<text x="133.8" y="149.8">IO_L52N_3</text>
<text x="134" y="144.5">IO_L51P_3</text>
<text x="134" y="148">IO_L52P_3</text>
<text x="144.1" y="145.4">7</text>
<text x="144.1" y="147.1">6</text>
<text x="144.1" y="148.9">5</text>
<text x="129" y="153.2">IO_L83N_VREF_3</text>
<text x="134" y="151.5">IO_L83P_3</text>
<text x="144.1" y="150.6">2</text>
<text x="144.1" y="152.3">1</text>
<text x="3.2" y="164.7">D</text>
<text x="260.2" y="164.7">D</text>
<text x="199.1" y="168">Title</text>
<text x="199.1" y="173.2">Size</text>
<text x="207.8" y="173.2">Number</text>
<text x="242.5" y="173.2">Revision</text>
<text x="199.1" y="178.4">Date:</text>
<text x="199.9" y="175.8">B</text>
<text x="206.9" y="178.4">2/13/2014</text>
<text x="233.8" y="178.4">Sheet</text>
<text x="238.8" y="178.4">of</text>
<text x="23.3" y="182.7">1</text>
<text x="66.7" y="182.7">2</text>
<text x="110.1" y="182.7">3</text>
<text x="153.6" y="182.7">4</text>
<text x="196.9" y="182.7">5</text>
<text x="199.1" y="180.2">File:</text>
<text x="206.9" y="180.2">C:\Code\..\FPGA - XC6SLX9-2TQG144C.schdocBy:</text>
<text x="233.8" y="180.2">Drawn</text>
<text x="240.4" y="182.7">6</text>
</g>
<g font-size="1.6" fill="#000080">
<text x="28.1" y="37.6">U1A</text>
<text x="111.4" y="37.6">U1C</text>
<text x="205.2" y="58.5">U1E</text>
<text x="205.2" y="81.1">XC6SLX9-2TQG144C</text>
<text x="28.1" y="86.3">XC6SLX9-2TQG144C</text>
<text x="111.4" y="86.3">XC6SLX9-2TQG144C</text>
<text x="28.1" y="107.1">U1B</text>
<text x="111.4" y="107.1">U1D</text>
<text x="28.1" y="155.8">XC6SLX9-2TQG144C</text>
<text x="111.4" y="155.8">XC6SLX9-2TQG144C</text>
</g>
</svg>
